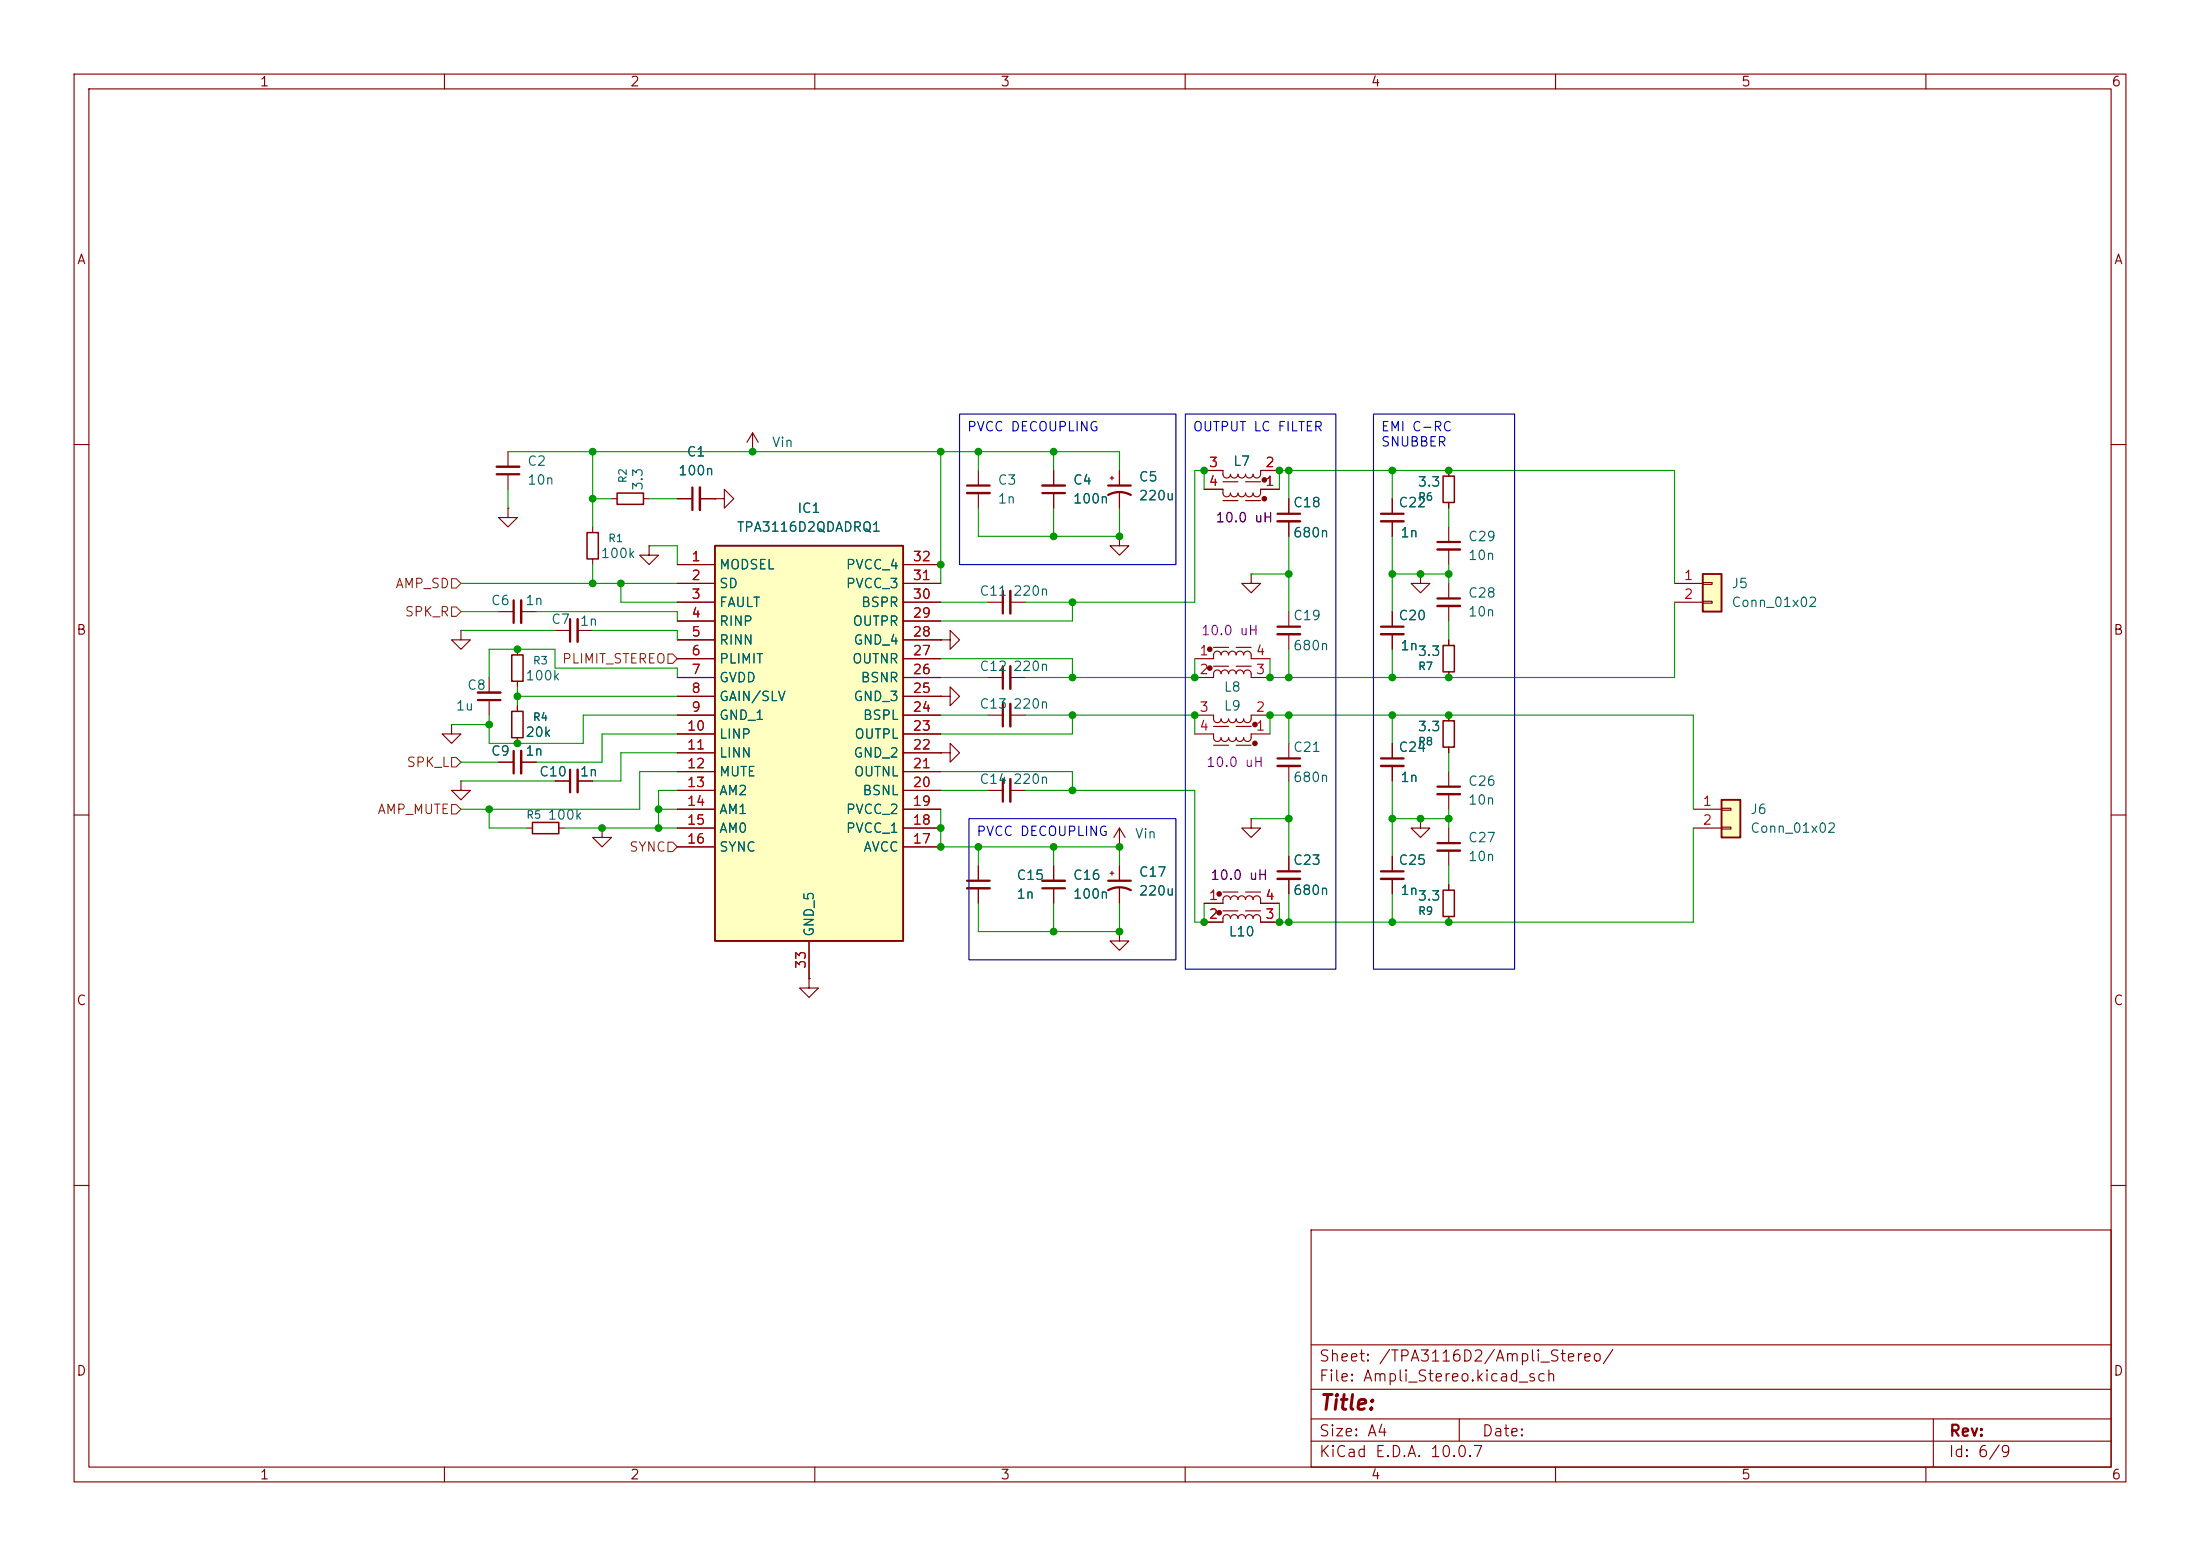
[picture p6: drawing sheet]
<svg xmlns="http://www.w3.org/2000/svg" width="297mm" height="210mm" viewBox="0 0 297 210" stroke-linecap="round" stroke-linejoin="round" font-family="sans-serif">
<g fill="none" stroke="#840000" stroke-width=".15">
<path d="M10 10h277v190h-277zM12 12h273v186h-273zM60 10v2M110 10v2M160 10v2M210 10v2M260 10v2M101.6 58.4l-.8 1.3M101.6 58.4l.8 1.3M101.6 58.4v2.6M10 60h2M68.6 68.6v1.3h1.2l-1.2 1.2-1.3-1.2h1.3"/>
<path d="M68.6 68.6h.1M68.6 61v2M68.6 64v2M82.5 67.3h.8M86.9 67.3h.7M91.4 67.3h2.1M94.5 67.3h2M101.6 61h.1M132.1 63.5v2M132.1 66.5v2.1M142.2 63.5v2M142.2 66.5v2.1"/>
<path d="M195.6 78.7v2.1M285 60h2M67.3 82.6h2M69.8 87.6v.8M69.8 91.9v.8M69.8 95.3v.7M69.8 99.6v.7M70.4 82.6h2M74.9 85.1h2.1M78 85.1h2M127 94h1.3v-1.3l1.2 1.3-1.2 1.3v-1.3M127 94h.1"/>
<path d="M127 86.4h1.3v-1.3l1.2 1.3-1.2 1.2v-1.2M127 86.4h.1M133.3 96.5h2.1M133.3 91.4h2.1M133.3 81.3h2.1M136.4 96.5h2M136.4 91.4h2M136.4 81.3h2M195.6 81.8v2M10 110h2M67.3 102.9h2M70.4 102.9h2"/>
<path d="M71.1 111.8h.8M74.9 105.4h2.1M75.4 111.8h.8M78 105.4h2M127 101.6h1.3v-1.3l1.2 1.3-1.2 1.3v-1.3M127 101.6h.1M132.1 116.8v2.1M132.1 119.9v2M133.3 106.7h2.1M136.4 106.7h2M142.2 116.8v2.1M142.2 119.9v2"/>
<path d="M151.1 114.3h.1M151.1 111.8l-.7 1.2M151.1 111.8l.8 1.2M151.1 111.8v2.5M285 110h2M10 160h2M177 166h108v32h-108zM285 160h2M60 198v2M110 198v2M160 198v2M177 194.5h108"/>
<path d="M177 191.5h108M177 187.5h108M177 181.5h108M197 191.5v3M210 198v2M260 198v2M261 191.5v6.5"/>
</g>
<g fill="none" stroke="#840000" stroke-width=".3">
<path d="M67.1 64h3M93.5 65.8v3M130.6 65.5h3M135.4 79.8v3M140.7 66.5h3.1M69.3 81v3.1M77 83.6v3M135.4 89.9v3.1M135.4 95v3M194.1 80.8h3M69.3 101.3v3.1M77 103.9v3"/>
<path d="M130.6 118.9h3M135.4 105.2v3M140.7 119.9h3.1"/>
</g>
<g fill="none" stroke="#840000" stroke-width=".33">
<path d="M67.1 63h3M94.5 65.8v3M130.6 66.5h3M136.4 79.8v3M140.7 65.5h3.1M70.4 81v3.1M78 83.6v3M136.4 89.9v3.1M136.4 95v3M194.1 81.8h3M70.4 101.3v3.1M78 103.9v3"/>
<path d="M130.6 119.9h3M136.4 105.2v3M140.7 118.9h3.1"/>
</g>
<path d="M83.3 66.5h3.6v1.6h-3.6zM69.1 88.4h1.5v3.5h-1.5zM69.1 96h1.5v3.6h-1.5zM71.9 111h3.5v1.5h-3.5z" fill="none" stroke="#840000" stroke-width=".2"/>
<path d="M96.5 73.7h25.4v53.3h-25.4z" fill="#ffffc2"/>
<path d="M96.5 73.7h25.4v53.3h-25.4z" fill="none" stroke="#840000" stroke-width=".25"/>
<g fill="none" stroke="#840000" stroke-width=".15">
<path d="M80 71.1v.8M80 75.4v.8M87.6 73.7v1.2h1.3l-1.3 1.3-1.2-1.3h1.2M87.6 73.7h.1M91.4 76.2h5.1M91.4 78.7h5.1M96.5 67.3h1.3v-1.3l1.3 1.3-1.3 1.3v-1.3M96.5 67.3h.1M121.9 76.2h5.1M121.9 78.7h5.1M195.6 71.1v2.1M195.6 74.2v2"/>
<path d="M66 91.4v2.1M66 94.5v2M91.4 81.3h5.1M91.4 83.8h5.1M91.4 86.4h5.1M91.4 88.9h5.1M91.4 91.4h5.1M91.4 94h5.1M91.4 96.5h5.1M91.4 99.1h5.1M121.9 81.3h5.1M121.9 83.8h5.1"/>
<path d="M121.9 86.4h5.1M121.9 88.9h5.1M121.9 91.4h5.1M121.9 94h5.1M121.9 96.5h5.1M121.9 99.1h5.1M81.3 111.8v1.2h1.2l-1.2 1.3-1.3-1.3h1.3M81.3 111.8h.1M91.4 101.6h5.1M91.4 104.1h5.1M91.4 106.7h5.1M91.4 109.2h5.1"/>
<path d="M91.4 111.8h5.1M91.4 114.3h5.1M121.9 101.6h5.1M121.9 104.1h5.1M121.9 106.7h5.1M121.9 109.2h5.1M121.9 111.8h5.1M121.9 114.3h5.1M109.2 132.1v1.3h1.3l-1.3 1.2-1.3-1.2h1.3M109.2 132.1h.1M109.2 127v5.1"/>
</g>
<path d="M79.2 71.9h1.6v3.5h-1.6z" fill="none" stroke="#840000" stroke-width=".2"/>
<path d="M194.1 73.2h3M64.5 94.5h3.1" fill="none" stroke="#840000" stroke-width=".3"/>
<path d="M194.1 74.2h3M64.5 93.5h3.1" fill="none" stroke="#840000" stroke-width=".33"/>
<path d="M229.9 77.5h2.5v5.1h-2.5z" fill="#ffffc2"/>
<path d="M229.9 77.5h2.5v5.1h-2.5z" fill="none" stroke="#840000" stroke-width=".25"/>
<g fill="none" stroke="#840000" stroke-width=".15">
<path d="M162.6 66h2.5v.5a.51 .51 0 0 0 .5 .6 .51 .51 0 0 0 .5-.6 .51 .51 0 0 0 .5 .6 .51 .51 0 0 0 .5-.6 .51 .51 0 0 0 .5 .6 .51 .51 0 0 0 .5-.6 .51 .51 0 0 0 .6 .6 .51 .51 0 0 0 .5-.6 .51 .51 0 0 0 .5 .6 .51 .51 0 0 0 .5-.6v-.5h2.5M162.6 63.5h2.5v.5a.51 .51 0 0 0 .5 .5 .51 .51 0 0 0 .5-.5 .51 .51 0 0 0 .5 .5 .51 .51 0 0 0 .5-.5 .51 .51 0 0 0 .5 .5 .51 .51 0 0 0 .5-.5 .51 .51 0 0 0 .6 .5 .51 .51 0 0 0 .5-.5 .51 .51 0 0 0 .5 .5 .51 .51 0 0 0 .5-.5v-.5h2.5M165.1 67.6h2M165.1 65h2M168.1 67.6h2.1M168.1 65h2.1M168.9 77.5v1.2h1.3l-1.3 1.3-1.3-1.3h1.3M168.9 77.5h.1M195.6 63.5v.8M195.6 67.8v.8M226.1 78.7h3.8M229.9 78.6h1.2v.3h-1.2z"/>
<path d="M61 97.8v1.3h1.2l-1.2 1.2-1.3-1.2h1.3M61 97.8h.1M62.2 85.1v1.3h1.3l-1.3 1.2-1.2-1.2h1.2M62.2 85.1h.1M161.3 99.1h2.5v.5a.51 .51 0 0 0 .5 .5 .51 .51 0 0 0 .5-.5 .51 .51 0 0 0 .6 .5 .51 .51 0 0 0 .5-.5 .51 .51 0 0 0 .5 .5 .51 .51 0 0 0 .5-.5 .51 .51 0 0 0 .5 .5 .51 .51 0 0 0 .5-.5 .51 .51 0 0 0 .5 .5 .51 .51 0 0 0 .5-.5v-.5h2.5M161.3 96.5h2.5v.5a.51 .51 0 0 0 .5 .5 .51 .51 0 0 0 .5-.5 .51 .51 0 0 0 .6 .5 .51 .51 0 0 0 .5-.5 .51 .51 0 0 0 .5 .5 .51 .51 0 0 0 .5-.5 .51 .51 0 0 0 .5 .5 .51 .51 0 0 0 .5-.5 .51 .51 0 0 0 .5 .5 .51 .51 0 0 0 .5-.5v-.5h2.5M161.3 88.9h2.5v-.5a.51 .51 0 0 1 .5-.5 .51 .51 0 0 1 .5 .5 .51 .51 0 0 1 .6-.5 .51 .51 0 0 1 .5 .5 .51 .51 0 0 1 .5-.5 .51 .51 0 0 1 .5 .5 .51 .51 0 0 1 .5-.5 .51 .51 0 0 1 .5 .5 .51 .51 0 0 1 .5-.5 .51 .51 0 0 1 .5 .5v.5h2.5M161.3 91.4h2.5v-.5a.51 .51 0 0 1 .5-.5 .51 .51 0 0 1 .5 .5 .51 .51 0 0 1 .6-.5 .51 .51 0 0 1 .5 .5 .51 .51 0 0 1 .5-.5 .51 .51 0 0 1 .5 .5 .51 .51 0 0 1 .5-.5 .51 .51 0 0 1 .5 .5 .51 .51 0 0 1 .5-.5 .51 .51 0 0 1 .5 .5v.5h2.5M163.8 98h2.1M163.8 87.4h2.1M163.8 89.9h2.1M166.9 98h2"/>
<path d="M166.9 87.4h2M166.9 89.9h2M226.1 81.3h3.8M229.9 81.2h1.2v.2h-1.2zM62.2 105.4v1.3h1.3l-1.3 1.3-1.2-1.3h1.2M62.2 105.4h.1M149.9 117.9h.5M150.1 117.6v.5M151.1 116.8v2.1M151.1 119.9v2M163.8 100.6h2.1M166.9 100.6h2"/>
<path d="M168.9 110.5v1.3h1.3l-1.3 1.2-1.3-1.2h1.3M168.9 110.5h.1M174 115.6v2M174 118.6v2.1M188 115.6v2M188 118.6v2.1M195.6 104.1v2.1M195.6 107.2v2M151.1 125.7v1.3h1.3l-1.3 1.3-1.2-1.3h1.2M151.1 125.7h.1M162.6 121.9h2.5v-.5a.51 .51 0 0 1 .5-.5 .51 .51 0 0 1 .5 .5 .51 .51 0 0 1 .5-.5 .51 .51 0 0 1 .5 .5 .51 .51 0 0 1 .5-.5 .51 .51 0 0 1 .5 .5 .51 .51 0 0 1 .6-.5 .51 .51 0 0 1 .5 .5 .51 .51 0 0 1 .5-.5 .51 .51 0 0 1 .5 .5v.5h2.5M162.6 124.5h2.5v-.5a.51 .51 0 0 1 .5-.6 .51 .51 0 0 1 .5 .6 .51 .51 0 0 1 .5-.6 .51 .51 0 0 1 .5 .6 .51 .51 0 0 1 .5-.6 .51 .51 0 0 1 .5 .6 .51 .51 0 0 1 .6-.6 .51 .51 0 0 1 .5 .6 .51 .51 0 0 1 .5-.6 .51 .51 0 0 1 .5 .6v.5h2.5"/>
<path d="M165.1 120.4h2M165.1 122.9h2M168.1 120.4h2.1M168.1 122.9h2.1"/>
</g>
<path d="M149.6 118.9h3.1M172.5 117.6h3M186.4 117.6h3.1M194.1 106.2h3M149.6 120.1a3.2 3.2 0 0 1 3.1 0" fill="none" stroke="#840000" stroke-width=".3"/>
<path d="M172.5 118.6h3M186.4 118.6h3.1M194.1 107.2h3" fill="none" stroke="#840000" stroke-width=".33"/>
<g fill="#840000" stroke="#840000" stroke-width=".38">
<circle cx="164.6" cy="120.6" r=".19"/>
<circle cx="164.6" cy="123.2" r=".19"/>
<circle cx="169.4" cy="100.3" r=".19"/>
<circle cx="169.4" cy="97.8" r=".19"/>
<circle cx="170.7" cy="67.3" r=".19"/>
<circle cx="170.7" cy="64.8" r=".19"/>
<circle cx="163.3" cy="87.6" r=".19"/>
<circle cx="163.3" cy="90.2" r=".19"/>
</g>
<path d="M194.8 64.3h1.5v3.5h-1.5z" fill="none" stroke="#840000" stroke-width=".2"/>
<path d="M232.4 108h2.5v5h-2.5z" fill="#ffffc2"/>
<path d="M232.4 108h2.5v5h-2.5z" fill="none" stroke="#840000" stroke-width=".25"/>
<g fill="none" stroke="#840000" stroke-width=".15">
<path d="M91.4 76.2h5.1M91.4 78.7h5.1M91.4 67.3h2.1M94.5 67.3h2M96.5 67.3h.1M121.9 76.2h5.1M121.9 78.7h5.1M142.2 63.5v2M142.2 66.5v2.1M149.9 64.5h.5M150.1 64.3v.5M151.1 72.4v1.3h1.3l-1.3 1.2-1.2-1.2h1.2"/>
<path d="M151.1 72.4h.1M151.1 63.5v2M151.1 66.5v2.1M162.6 66h2.5M162.6 63.5h2.5M170.2 66h2.5M170.2 63.5h2.5M174 67.3v2M174 70.4v2M188 67.3v2M188 70.4v2M191.8 77.5v1.2h1.2l-1.2 1.3-1.3-1.3h1.3"/>
<path d="M191.8 77.5h.1M195.6 63.5v.8M195.6 67.8v.8M69.8 95.3v.7M69.8 99.6v.7M91.4 81.3h5.1M91.4 83.8h5.1M91.4 86.4h5.1M91.4 88.9h5.1M91.4 91.4h5.1M91.4 94h5.1M91.4 96.5h5.1"/>
<path d="M91.4 99.1h5.1M121.9 81.3h5.1M121.9 83.8h5.1M121.9 86.4h5.1M121.9 88.9h5.1M121.9 91.4h5.1M121.9 94h5.1M121.9 96.5h5.1M121.9 99.1h5.1M127 86.4h.1M127 94h.1M174 82.6v2"/>
<path d="M174 85.6v2M188 82.6v2M188 85.6v2M195.6 86.4v.7M195.6 90.7v.7M195.6 96.5v.8M67.3 102.9h2M70.4 102.9h2M74.9 105.4h2.1M78 105.4h2M91.4 109.2h5.1M91.4 111.8h5.1"/>
<path d="M91.4 101.6h5.1M91.4 104.1h5.1M91.4 106.7h5.1M91.4 114.3h5.1M121.9 109.2h5.1M121.9 111.8h5.1M121.9 101.6h5.1M121.9 104.1h5.1M121.9 106.7h5.1M121.9 114.3h5.1M127 101.6h.1M132.1 116.8v2.1"/>
<path d="M132.1 119.9v2M142.2 116.8v2.1M142.2 119.9v2M151.1 116.8v2.1M151.1 119.9v2M174 100.3v2.1M174 103.4v2M174 115.6v2M174 118.6v2.1M188 100.3v2.1M188 103.4v2M188 115.6v2"/>
<path d="M188 118.6v2.1M191.8 110.5v1.3h1.2l-1.2 1.2-1.3-1.2h1.3M191.8 110.5h.1M195.6 100.8v.8M195.6 111.8v2M195.6 114.8v2M195.6 119.4v.7M228.6 109.2h3.8M228.6 111.8h3.8M232.4 109.1h1.3v.2h-1.3zM232.4 111.6h1.3v.3h-1.3zM109.2 132.1h.1"/>
<path d="M109.2 127v5.1M162.6 121.9h2.5M162.6 124.5h2.5M170.2 121.9h2.5M170.2 124.5h2.5M195.6 123.7v.8"/>
</g>
<path d="M149.6 66.8a3.2 3.2 0 0 1 3.1 0M149.6 65.5h3.1M172.5 69.3h3M186.4 69.3h3.1M172.5 84.6h3M186.4 84.6h3.1M172.5 102.4h3M186.4 102.4h3.1M194.1 113.8h3" fill="none" stroke="#840000" stroke-width=".3"/>
<path d="M172.5 70.4h3M186.4 70.4h3.1M172.5 85.6h3M186.4 85.6h3.1M172.5 103.4h3M186.4 103.4h3.1M194.1 114.8h3" fill="none" stroke="#840000" stroke-width=".33"/>
<path d="M194.8 97.3h1.5v3.5h-1.5zM194.8 87.1h1.5v3.6h-1.5zM194.8 120.1h1.5v3.6h-1.5z" fill="none" stroke="#840000" stroke-width=".2"/>
<path d="M61 78.1h.6l.6 .6-.6 .7h-.6zM61 81.9h.6l.6 .7-.6 .6h-.6zM90.2 88.3h.6l.6 .6-.6 .6h-.6zM61 108.6h.6l.6 .6-.6 .7h-.6zM61 102.2h.6l.6 .7-.6 .6h-.6zM90.2 113.7h.6l.6 .6-.6 .6h-.6z" fill="none" stroke="#725600" stroke-width=".15"/>
<g fill="none" stroke="#009600" stroke-width=".15">
<path d="M62.2 78.7h29.2M68.6 61h82.5v2.5M68.6 66v2.6M80 61v10.1M80 76.2v2.5M80 67.3h2.5M83.8 78.7v2.6h7.6M87.6 67.3h3.8M87.6 73.7h3.8v2.5M127 61v17.7M132.1 61v2.5M132.1 68.6v3.8h19v-3.8"/>
<path d="M142.2 61v2.5M142.2 68.6v3.8M162.6 66v-2.5h-1.3v17.8h-22.9M168.9 77.5h5.1M172.7 66v-2.5h53.4v15.2M174 63.5v3.8M174 72.4v10.2M188 63.5v3.8M188 72.4v10.2M188 77.5h7.6M195.6 68.6v2.5M195.6 76.2v2.5"/>
<path d="M61 97.8h5M62.2 85.1h12.7M62.2 82.6h5.1M66 96.5v3.8h12.7v-3.8h12.7M66 91.4v-3.8h8.9v2.6h16.5v1.2M69.8 94h21.6M69.8 92.7v2.6M72.4 82.6h19v1.2M80 85.1h11.4v1.3M91.4 99.1h-10.1v3.8h-8.9M127 96.5h6.3M127 88.9h17.8v2.5"/>
<path d="M127 91.4h6.3M127 81.3h6.3M138.4 96.5h22.9v2.6M144.8 81.3v2.5h-17.8M144.8 96.5v2.6h-17.8M161.3 88.9v2.5h-22.9M171.4 99.1v-2.6h57.2v12.7M174 87.6v3.8M174 96.5v3.8M188 87.6v3.8M188 96.5v3.8M195.6 83.8v2.6"/>
<path d="M226.1 81.3v10.1h-54.7v-2.5M62.2 105.4h12.7M62.2 102.9h5.1M66 109.2v2.6h5.1M76.2 111.8h15.2M88.9 109.2h2.5M91.4 104.1h-5v5.1h-24.2M91.4 101.6h-7.6v3.8h-3.8M91.4 106.7h-2.5v5.1M127 104.1h17.8v2.6M127 109.2v5.1h24.1v2.5M127 106.7h6.3"/>
<path d="M132.1 114.3v2.5M138.4 106.7h22.9v17.8h1.3v-2.6M142.2 114.3v2.5M168.9 110.5h5.1M174 105.4v10.2M188 110.5h7.6M188 105.4v10.2M195.6 101.6v2.5M195.6 109.2v2.6M195.6 116.8v2.6M228.6 111.8v12.7h-55.9v-2.6M132.1 121.9v3.8h19v-3.8"/>
<path d="M142.2 121.9v3.8M174 120.7v3.8M188 120.7v3.8"/>
</g>
<path d="M129.5 55.9h29.2v20.3h-29.2zM160 55.9h20.3v74.9h-20.3zM185.4 55.9h19.1v74.9h-19.1zM130.8 110.5h27.9v19h-27.9z" fill="none" stroke="#0000c2" stroke-width=".15"/>
<g fill="#009600" stroke="#009600" stroke-width=".14">
<circle cx="132.1" cy="61" r=".46"/>
<circle cx="151.1" cy="72.4" r=".46"/>
<circle cx="162.6" cy="63.5" r=".46"/>
<circle cx="142.2" cy="72.4" r=".46"/>
<circle cx="127" cy="76.2" r=".46"/>
<circle cx="127" cy="61" r=".46"/>
<circle cx="142.2" cy="61" r=".46"/>
<circle cx="81.3" cy="111.8" r=".46"/>
<circle cx="88.9" cy="111.8" r=".46"/>
<circle cx="66" cy="109.2" r=".46"/>
<circle cx="88.9" cy="109.2" r=".46"/>
<circle cx="144.8" cy="106.7" r=".46"/>
<circle cx="127" cy="111.8" r=".46"/>
<circle cx="127" cy="114.3" r=".46"/>
<circle cx="151.1" cy="114.3" r=".46"/>
<circle cx="142.2" cy="114.3" r=".46"/>
<circle cx="142.2" cy="125.7" r=".46"/>
<circle cx="151.1" cy="125.7" r=".46"/>
<circle cx="132.1" cy="114.3" r=".46"/>
<circle cx="80" cy="78.7" r=".46"/>
<circle cx="69.8" cy="87.6" r=".46"/>
<circle cx="83.8" cy="78.7" r=".46"/>
<circle cx="80" cy="67.3" r=".46"/>
<circle cx="80" cy="61" r=".46"/>
<circle cx="101.6" cy="61" r=".46"/>
<circle cx="66" cy="97.8" r=".46"/>
<circle cx="69.8" cy="100.3" r=".46"/>
<circle cx="69.8" cy="94" r=".46"/>
<circle cx="162.6" cy="124.5" r=".46"/>
<circle cx="172.7" cy="124.5" r=".46"/>
<circle cx="188" cy="110.5" r=".46"/>
<circle cx="174" cy="124.5" r=".46"/>
<circle cx="188" cy="124.5" r=".46"/>
<circle cx="171.4" cy="91.4" r=".46"/>
<circle cx="161.3" cy="91.4" r=".46"/>
<circle cx="161.3" cy="96.5" r=".46"/>
<circle cx="174" cy="96.5" r=".46"/>
<circle cx="174" cy="77.5" r=".46"/>
<circle cx="144.8" cy="81.3" r=".46"/>
<circle cx="144.8" cy="96.5" r=".46"/>
<circle cx="144.8" cy="91.4" r=".46"/>
<circle cx="174" cy="63.5" r=".46"/>
<circle cx="172.7" cy="63.5" r=".46"/>
<circle cx="188" cy="63.5" r=".46"/>
<circle cx="195.6" cy="63.5" r=".46"/>
<circle cx="174" cy="91.4" r=".46"/>
<circle cx="171.4" cy="96.5" r=".46"/>
<circle cx="174" cy="110.5" r=".46"/>
<circle cx="188" cy="77.5" r=".46"/>
<circle cx="191.8" cy="77.5" r=".46"/>
<circle cx="195.6" cy="91.4" r=".46"/>
<circle cx="195.6" cy="96.5" r=".46"/>
<circle cx="191.8" cy="110.5" r=".46"/>
<circle cx="195.6" cy="110.5" r=".46"/>
<circle cx="188" cy="91.4" r=".46"/>
<circle cx="188" cy="96.5" r=".46"/>
<circle cx="195.6" cy="124.5" r=".46"/>
<circle cx="195.6" cy="77.5" r=".46"/>
</g>
<text font-size="2" fill="#840000" x="178" y="190.8">Title:</text>
<g font-size="1.5" fill="#840000">
<text x="178" y="184.1">Sheet: /TPA3116D2/Ampli_Stereo/</text>
<text x="178" y="186.8">File: Ampli_Stereo.kicad_sch</text>
<text x="178" y="197">KiCad E.D.A. 10.0.7</text>
<text x="178" y="194.2">Size: A4</text>
<text x="200" y="194.2">Date:</text>
<text x="263" y="197">Id: 6/9</text>
<text x="263" y="194.2">Rev:</text>
</g>
<g font-size="1.3" fill="#840000">
<text x="35" y="12">1</text>
<text x="85" y="12">2</text>
<text x="135" y="12">3</text>
<text x="185" y="12">4</text>
<text x="235" y="12">5</text>
<text x="285" y="12">6</text>
<text x="10.3" y="36">A</text>
<text x="285.3" y="36">A</text>
<text x="10.2" y="86">B</text>
<text x="285.2" y="86">B</text>
<text x="10.2" y="136">C</text>
<text x="285.2" y="136">C</text>
<text x="10.2" y="186">D</text>
<text x="285.2" y="186">D</text>
<text x="35" y="200">1</text>
<text x="85" y="200">2</text>
<text x="135" y="200">3</text>
<text x="185" y="200">4</text>
<text x="235" y="200">5</text>
<text x="285" y="200">6</text>
</g>
<g font-size="1.3" fill="#0000c2">
<text x="130.5" y="58.5">PVCC DECOUPLING</text>
<text x="160.9" y="58.5">OUTPUT LC FILTER</text>
<text x="186.3" y="58.5">EMI C-RC</text>
<text x="186.3" y="60.6">SNUBBER</text>
<text x="131.7" y="113.1">PVCC DECOUPLING</text>
</g>
<g font-size="1.3" fill="#006464">
<text x="71.1" y="63.2">C2</text>
<text x="71.1" y="65.7">10n</text>
<text x="91.5" y="64.5">100n</text>
<text x="92.6" y="61.9">C1</text>
<text x="104.1" y="60.7">Vin</text>
<text x="134.6" y="65.7">C3</text>
<text x="144.8" y="65.7">C4</text>
<text x="153.7" y="65.3">C5</text>
<text x="166.4" y="63.2">L7</text>
<text x="191.3" y="66">3.3</text>
<text x="87.1" y="66.3" transform="rotate(-90 87.1 66.3)">3.3</text>
<text x="107.6" y="69.5">IC1</text>
<text x="134.6" y="68.3">1n</text>
<text x="144.8" y="68.3">100n</text>
<text x="153.7" y="67.8">220u</text>
<text x="174.5" y="68.8">C18</text>
<text x="188.7" y="68.8">C22</text>
<text x="81" y="75.6">100k</text>
<text x="97" y="77.2">MODSEL</text>
<text x="99.4" y="72.1">TPA3116D2QDADRQ1</text>
<text x="114.1" y="77.2">PVCC_4</text>
<text x="174.5" y="72.8">680n</text>
<text x="189" y="72.8">1n</text>
<text x="198.1" y="73.4">C29</text>
<text x="198.1" y="75.9">10n</text>
<text x="66.2" y="82">C6</text>
<text x="70.8" y="82">1n</text>
<text x="97" y="79.7">SD</text>
<text x="97" y="82.2">FAULT</text>
<text x="114.1" y="79.7">PVCC_3</text>
<text x="116.2" y="82.2">BSPR</text>
<text x="132.1" y="80.7">C11</text>
<text x="136.7" y="80.7">220n</text>
<text x="198.1" y="81">C28</text>
<text x="198.1" y="83.5">10n</text>
<text x="233.7" y="79.7">J5</text>
<text x="233.7" y="82.2">Conn_01x02</text>
<text x="74.3" y="84.5">C7</text>
<text x="78.2" y="84.8">1n</text>
<text x="97" y="84.8">RINP</text>
<text x="97" y="87.3">RINN</text>
<text x="97" y="89.9">PLIMIT</text>
<text x="115" y="89.9">OUTNR</text>
<text x="115" y="84.8">OUTPR</text>
<text x="115.1" y="87.3">GND_4</text>
<text x="174.5" y="84">C19</text>
<text x="174.5" y="88.1">680n</text>
<text x="188.7" y="84">C20</text>
<text x="189" y="88.1">1n</text>
<text x="191.3" y="88.8">3.3</text>
<text x="63" y="93.4">C8</text>
<text x="70.9" y="92.1">100k</text>
<text x="97" y="92.4">GVDD</text>
<text x="97" y="94.9">GAIN/SLV</text>
<text x="115.1" y="94.9">GND_3</text>
<text x="116.1" y="92.4">BSNR</text>
<text x="132.1" y="96">C13</text>
<text x="132.1" y="90.9">C12</text>
<text x="136.7" y="96">220n</text>
<text x="136.7" y="90.9">220n</text>
<text x="165.1" y="93.7">L8</text>
<text x="61.5" y="96.2">1u</text>
<text x="70.9" y="99.8">20k</text>
<text x="97" y="97.5">GND_1</text>
<text x="97" y="100">LINP</text>
<text x="115.3" y="100">OUTPL</text>
<text x="116.4" y="97.5">BSPL</text>
<text x="165.1" y="96.2">L9</text>
<text x="174.5" y="101.8">C21</text>
<text x="188.7" y="101.8">C24</text>
<text x="191.3" y="99">3.3</text>
<text x="66.2" y="102.3">C9</text>
<text x="70.8" y="102.3">1n</text>
<text x="72.7" y="105.1">C10</text>
<text x="78.2" y="105.1">1n</text>
<text x="97" y="102.6">LINN</text>
<text x="97" y="105.1">MUTE</text>
<text x="97" y="107.6">AM2</text>
<text x="115.1" y="102.6">GND_2</text>
<text x="115.2" y="105.1">OUTNL</text>
<text x="116.3" y="107.6">BSNL</text>
<text x="132.1" y="106.1">C14</text>
<text x="136.7" y="106.1">220n</text>
<text x="174.5" y="105.9">680n</text>
<text x="189" y="105.9">1n</text>
<text x="198.1" y="106.4">C26</text>
<text x="73.8" y="110.9">100k</text>
<text x="97" y="110.2">AM1</text>
<text x="97" y="112.7">AM0</text>
<text x="114.1" y="112.7">PVCC_1</text>
<text x="114.1" y="110.2">PVCC_2</text>
<text x="153.1" y="113.5">Vin</text>
<text x="198.1" y="108.9">10n</text>
<text x="198.1" y="114">C27</text>
<text x="236.2" y="110.2">J6</text>
<text x="236.2" y="112.7">Conn_01x02</text>
<text x="97" y="115.3">SYNC</text>
<text x="116.5" y="115.3">AVCC</text>
<text x="137.1" y="119.1">C15</text>
<text x="144.8" y="119.1">C16</text>
<text x="153.7" y="118.6">C17</text>
<text x="174.5" y="117">C23</text>
<text x="188.7" y="117">C25</text>
<text x="198.1" y="116.5">10n</text>
<text x="137.1" y="121.6">1n</text>
<text x="144.8" y="121.6">100n</text>
<text x="153.7" y="121.2">220u</text>
<text x="174.5" y="121.1">680n</text>
<text x="189" y="121.1">1n</text>
<text x="191.3" y="121.9">3.3</text>
<text x="110.2" y="126.5" transform="rotate(-90 110.2 126.5)">GND_5</text>
<text x="165.8" y="126.7">L10</text>
</g>
<g font-size="1.3" fill="#a90000">
<text x="163.1" y="63.4">3</text>
<text x="163.1" y="65.9">4</text>
<text x="170.7" y="65.9">1</text>
<text x="170.7" y="63.4">2</text>
<text x="93.2" y="76.1">1</text>
<text x="123.1" y="76.1">32</text>
<text x="93.2" y="78.6">2</text>
<text x="93.2" y="81.1">3</text>
<text x="93.2" y="83.7">4</text>
<text x="123.1" y="83.7">29</text>
<text x="123.1" y="81.1">30</text>
<text x="123.1" y="78.6">31</text>
<text x="227.2" y="78.6">1</text>
<text x="227.2" y="81.1">2</text>
<text x="93.2" y="86.2">5</text>
<text x="93.2" y="88.8">6</text>
<text x="123.1" y="88.8">27</text>
<text x="123.1" y="86.2">28</text>
<text x="161.8" y="88.8">1</text>
<text x="169.4" y="88.8">4</text>
<text x="93.2" y="91.3">7</text>
<text x="93.2" y="93.8">8</text>
<text x="123.1" y="93.8">25</text>
<text x="123.1" y="91.3">26</text>
<text x="161.8" y="91.3">2</text>
<text x="169.4" y="91.3">3</text>
<text x="92.6" y="98.9">10</text>
<text x="92.6" y="101.5">11</text>
<text x="93.2" y="96.4">9</text>
<text x="123.1" y="101.5">22</text>
<text x="123.1" y="98.9">23</text>
<text x="123.1" y="96.4">24</text>
<text x="161.8" y="96.4">3</text>
<text x="161.8" y="98.9">4</text>
<text x="169.4" y="98.9">1</text>
<text x="169.4" y="96.4">2</text>
<text x="92.6" y="104">12</text>
<text x="92.6" y="106.5">13</text>
<text x="123.1" y="106.5">20</text>
<text x="123.1" y="104">21</text>
<text x="92.6" y="109.1">14</text>
<text x="92.6" y="111.6">15</text>
<text x="123.1" y="111.6">18</text>
<text x="123.1" y="109.1">19</text>
<text x="229.8" y="109.1">1</text>
<text x="229.8" y="111.6">2</text>
<text x="92.6" y="114.2">16</text>
<text x="123.1" y="114.2">17</text>
<text x="163.1" y="121.8">1</text>
<text x="163.1" y="124.3">2</text>
<text x="170.7" y="124.3">3</text>
<text x="170.7" y="121.8">4</text>
<text x="109.1" y="130.9" transform="rotate(-90 109.1 130.9)">33</text>
</g>
<g font-size="1.3" fill="#840084">
<text x="164" y="70.8">10.0 uH</text>
<text x="162.1" y="86.1">10.0 uH</text>
<text x="162.8" y="103.8">10.0 uH</text>
<text x="163.3" y="119.1">10.0 uH</text>
</g>
<g font-size="1.3" fill="#725600">
<text x="53.3" y="79.7">AMP_SD</text>
<text x="54.6" y="83.5">SPK_R</text>
<text x="75.8" y="89.9">PLIMIT_STEREO</text>
<text x="54.8" y="103.8">SPK_L</text>
<text x="50.9" y="110.2">AMP_MUTE</text>
<text x="84.9" y="115.3">SYNC</text>
</g>
<g font-size="1" fill="#006464">
<text x="84.8" y="65.3" transform="rotate(-90 84.8 65.3)">R2</text>
<text x="191.4" y="67.8">R6</text>
<text x="82" y="73.4">R1</text>
<text x="71.9" y="89.9">R3</text>
<text x="191.4" y="90.7">R7</text>
<text x="71.9" y="97.5">R4</text>
<text x="191.4" y="100.8">R8</text>
<text x="71" y="110.8">R5</text>
<text x="191.4" y="123.7">R9</text>
</g>
</svg>
